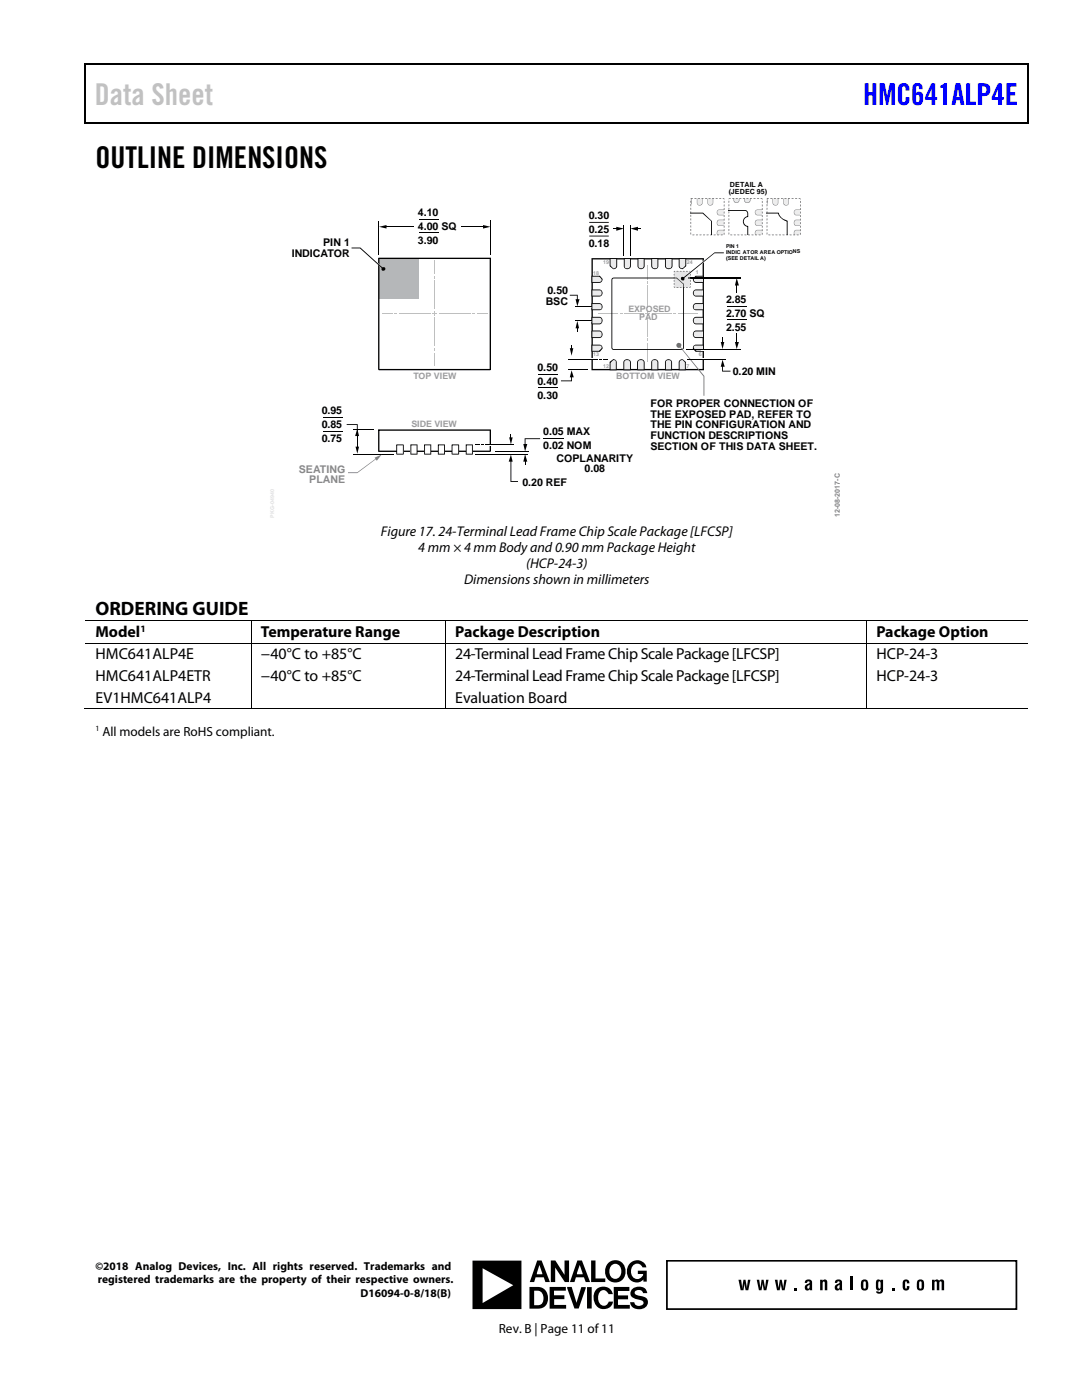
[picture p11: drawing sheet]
<svg xmlns="http://www.w3.org/2000/svg" width="216mm" height="279mm" viewBox="0 0 216 279" stroke-linecap="round" stroke-linejoin="round" font-family="sans-serif">
<g fill="#000">
<path d="M16.9 12.7h.2v1h-.2zM16.9 12.7h.2v.3h-.2zM82.5 12.7h.3v.3h-.3zM205.1 12.7h.2v1h-.2zM205.1 12.7h.2v.3h-.2zM16.9 24.4h.2v.3h-.2zM82.3 24.4h.2v.3h-.2zM205.1 24.4h.2v.3h-.2z"/>
<path d="M117.6 47h3.9v.2h-3.9zM117.6 44.3h3.9v.2h-3.9z"/>
</g>
<path d="M17 13.7v10.7M17.1 12.8h65.4M82.8 12.8h122.3M205.2 13.7v10.7M17.1 24.5h188" fill="none" stroke="#000" stroke-width=".25"/>
<path d="M107.4 74.7h4M107.4 77.4h4" fill="none" stroke="#000" stroke-width=".2"/>
<path d="M75.7 51.7h8v7.9h-8z" fill="#b5b7b9"/>
<g fill="none" stroke="#000" stroke-width=".2">
<path d="M75.5 44v6.8M76.9 45.3h5.6M83.6 43.8h3.9M83.6 46.5h3.9M92 45.3h4.6M97.9 44v6.9M113.4 73.8h3.9M64.4 83.2h3.9M64.4 86.1h3.9M70.5 90.6h8.1M71.3 86.8v2.6M94.9 90.6h10.5"/>
<path d="M98.8 90h6.6M108.5 87.6h4"/>
</g>
<g fill="#000">
<path d="M75.6 45.3l1.5-.4v.7zM96.4 44.9l1.5 .4-1.5 .3zM114.8 59.7h.8l-.4 1.4zM113.7 58.8h1.6v1.2h-.2v-1h-1.4zM146.9 56.7h.2v1.7h-.2zM147 55.5l.4 1.5h-.8zM75.4 51.5l22.6-.1v22.3h-.3v-22h-22v21.9h22.1l.2 .2-22.5 .1zM113.7 69.5h.7l-.4 1.5zM111.9 75.9h2.1v-.9h.1v1.1h-2.2zM114 68.9h.1v.9h-.1zM114 73.9l.5 1.4h-.8zM115.1 65.3h.2v.8h-.2z"/>
<path d="M115.2 64l.4 1.5h-.8zM146.6 68.3h.8l-.4 1.4zM146.9 66.6h.2v1.9h-.2zM70.9 89.1h.7l-.3 1.4zM69.2 84.6h2.2v2.2h-.2v-2h-2zM71.3 85.6l.3 1.4h-.7zM75.4 85.7h22.5l.1 4.3-.2 .2h-22.3l-.1-4.4 .1 .2v-.2h.2v4.1h22v-3.9h-22.2zM101.6 87.3h.7l-.4 1.4zM101.9 86.7h.1v.9h-.1zM101.9 90.7l.4 1.4h-.8zM101.9 91.9h.1v4.1h1.4v.2h-1.5zM104.4 88.6h.8l-.4 1.5z"/>
<path d="M104.7 91.8h.2v1h-.2zM104.8 90.6l.4 1.5h-.8zM104.7 87.5h3.1v.1h-2.9v1.3h-.2z"/>
</g>
<path d="M75.3 52.7l.1-.2 .6 .5-.2 .2z" fill="#fff"/>
<g fill="#000">
<path d="M70.1 49.4h1.8l4.7 4.2-.2 .1-4.6-4.1h-1.7zM123 45.3l1.5 .3-1.5 .5zM122.4 45.5h.8v.2h-.8zM127 45.5h.9v.2h-.9zM125.8 45.6l1.5-.3v.8z"/>
<circle cx="76.5" cy="53.7" r=".39"/>
</g>
<path d="M124.5 44.9v6.2M125.8 44.9v6.2" fill="none" stroke="#000" stroke-width=".2"/>
<g fill="#bcbec0">
<path d="M86.7 62.1l.1 .9z"/>
<path d="M86.3 62.4l.9 .1z"/>
<path d="M86.7 69.5l.1 .4z"/>
</g>
<path d="M86.7 70.4v2.5" fill="none" stroke="#bcbec0" stroke-width=".2"/>
<path d="M86.7 55.1l.1 .5z" fill="#bcbec0"/>
<path d="M86.7 52v2.7M79.6 62.5h6.4" fill="none" stroke="#bcbec0" stroke-width=".2"/>
<path d="M78.7 62.4l.5 .1z" fill="#bcbec0"/>
<path d="M76.2 62.5h2.1M87.6 62.5h6.4" fill="none" stroke="#bcbec0" stroke-width=".2"/>
<path d="M94.4 62.4l.4 .1z" fill="#bcbec0"/>
<path d="M86.7 56v5.6M86.7 63.4v5.6M95.2 62.5h2.1" fill="none" stroke="#bcbec0" stroke-width=".2"/>
<path d="M70.4 85.8h4.2" fill="none" stroke="#000" stroke-width=".2"/>
<path d="M97.5 88.7h.5v.3h-.5z" fill="#fff"/>
<path d="M96.7 88.8h5.8" fill="none" stroke="#000" stroke-width=".2"/>
<path d="M94.8 88.7h1v.2h-1zM96 88.7h.5v.2h-.5z" fill="#000"/>
<path d="M79.2 88.8h1.3v1.8h-1.3z" fill="#fff"/>
<path d="M79.1 88.8h1.5l-.1 1.9-1.4-.1v-1.8h.1v1.7h1.2v-1.6z" fill="#000"/>
<path d="M82 88.8h1.2v1.8h-1.2z" fill="#fff"/>
<path d="M81.9 88.7h1.4v2h-1.4v-1.9h.2v1.7h1v-1.6h-1.1z" fill="#000"/>
<path d="M84.7 88.8h1.3v1.8h-1.3z" fill="#fff"/>
<path d="M84.6 88.7h1.4v2h-1.4v-1.9h.2v1.7h1.1v-1.6h-1.2z" fill="#000"/>
<path d="M87.5 88.8h1.2v1.8h-1.2z" fill="#fff"/>
<path d="M87.4 88.7h1.4v2h-1.4v-1.9h.1v1.7h1.1v-1.6h-1.1z" fill="#000"/>
<path d="M90.2 88.8h1.3v1.8h-1.3z" fill="#fff"/>
<path d="M90.1 88.8h1.5l-.1 1.9-1.4-.1v-1.8h.2v1.7h1.1v-1.6z" fill="#000"/>
<path d="M93 88.8h1.3v1.8h-1.3z" fill="#fff"/>
<path d="M118 51.5h22.5v22.3l-.1-.2v.2h-.2v-22h-21.9v21.8h22.1l.1 .3h-22.5zM92.9 88.7h1.5v2h-1.5v-1.9h.2v1.7h1.1v-1.6h-1.2z" fill="#000"/>
<path d="M117.9 61.1h.4v.3h-.4z" fill="#fff"/>
<path d="M118.6 61.1h.3v.2h-.3zM119.1 61.1h.8v.2h-.8z" fill="#000"/>
<path d="M114.8 61.2h3.6" fill="none" stroke="#000" stroke-width=".2"/>
<path d="M117.9 63.9h.4v.2h-.4z" fill="#fff"/>
<path d="M118.6 63.9h.3v.1h-.3zM119.1 63.9h.8v.1h-.8z" fill="#000"/>
<path d="M114.8 63.9h3.6" fill="none" stroke="#000" stroke-width=".2"/>
<path d="M117.9 71.5h.4v.3h-.4z" fill="#fff"/>
<path d="M113.4 71.7h5.9" fill="none" stroke="#000" stroke-width=".2"/>
<path d="M119.5 71.6h.6v.2h-.6zM120.3 71.6h1v.2h-1z" fill="#000"/>
<g fill="#fff">
<path d="M129.2 63.7h.2v.4h-.2z"/>
<path d="M129.1 69.7h.2v.4h-.2z"/>
<path d="M121.5 62.4h.5v.3h-.5z"/>
<path d="M136.5 62.4h.5v.3h-.5z"/>
<path d="M129.1 55h.2v.5h-.2z"/>
</g>
<g fill="#bcbec0">
<path d="M129.2 62.2v.9z"/>
<path d="M128.8 62.5l.9 .1z"/>
<path d="M129.2 67.6v.5z"/>
</g>
<path d="M129.2 52.9v2.8M124.6 62.6h3.8M129.2 68.5v3.8" fill="none" stroke="#bcbec0" stroke-width=".2"/>
<path d="M123.8 62.5l.4 .1z" fill="#bcbec0"/>
<path d="M119.4 62.6h3.9M130.1 62.6h3.9" fill="none" stroke="#bcbec0" stroke-width=".2"/>
<path d="M134.4 62.5l.4 .1z" fill="#bcbec0"/>
<path d="M129.2 63.5v3.7M135.3 62.6h3.8" fill="none" stroke="#bcbec0" stroke-width=".2"/>
<path d="M129.2 56.2v.4z" fill="#bcbec0"/>
<path d="M129.2 57.1v4.4" fill="none" stroke="#bcbec0" stroke-width=".2"/>
<path d="M122.1 55.6l.4-.2h12.6l1.3 1.2-.1 .1-1.3-1.1h-12.7l-.1 .3v13.4l.1 .3 13.7 .1 .3-.2v-12.9h.2l-.1 13-.4 .2h-13.8l-.2-.5z" fill="#000"/>
<g fill="#727476">
<path d="M135.4 68.9h.1l5.1 6.1-.1 4-.1-.1v-3.8z"/>
<circle cx="135.5" cy="68.9" r=".51"/>
</g>
<path d="M145.1 61.1h3.9M145.1 63.9h3.9" fill="none" stroke="#000" stroke-width=".2"/>
<path d="M143.8 68.3h.7l-.3 1.4zM144.1 72.9h.2v1.1h1.5v.2h-1.7zM144.1 67.4h.2v1.1h-.2zM144.2 71.8l.4 1.4h-.8z" fill="#000"/>
<path d="M140 71.5h.6v.3h-.6z" fill="#fff"/>
<path d="M137.1 71.7h7.8" fill="none" stroke="#000" stroke-width=".2"/>
<path d="M138.5 58l.4-.1h1.5v1.2h-1.5a.64 .64 0 0 1-.4-1.1z" fill="#ebebec"/>
<path d="M138.4 58l.5-.2h1.6v1.4h-1.6v-.2h1.4v-1.1h-1.4a.59 .59 0 0 0-.5 .6 .59 .59 0 0 0 .5 .6v.1a.72 .72 0 0 1-.5-1.2z" fill="#000"/>
<path d="M138.5 60.8l.4-.2h1.5v1.2h-1.5a.64 .64 0 0 1-.4-1z" fill="#ebebec"/>
<path d="M138.4 60.7l.5-.2h1.6v1.4h-1.6v-.2h1.4v-1h-1.4a.59 .59 0 0 0-.5 .6 .59 .59 0 0 0 .5 .5v.1a.71 .71 0 0 1-.6-.4 .71 .71 0 0 1 .1-.8z" fill="#000"/>
<path d="M138.5 63.5l.4-.2h1.5v1.3h-1.5a.73 .73 0 0 1-.4-1.1z" fill="#ebebec"/>
<path d="M138.4 63.5l.5-.3h1.5l.1 1.4-1.6 .1v-.1h1.4v-1.2h-1.4a.65 .65 0 0 0-.5 .6 .65 .65 0 0 0 .5 .6v.1a.79 .79 0 0 1-.5-1.2z" fill="#000"/>
<path d="M138.5 66.3l.4-.2h1.5v1.3h-1.5a.67 .67 0 0 1-.4-1.1z" fill="#ebebec"/>
<path d="M138.4 66.2l.5-.2h1.5l.1 1.5h-1.6v-.2h1.4v-1.2h-1.4a.65 .65 0 0 0-.5 .7 .65 .65 0 0 0 .5 .6v.1a.77 .77 0 0 1-.5-1.3z" fill="#000"/>
<path d="M138.5 69l.4-.1h1.5v1.2h-1.5l-.6-.6z" fill="#ebebec"/>
<path d="M138.4 69l.5-.2h1.6v1.4h-1.6v-.2h1.4v-1h-1.8l-.2 .5 .7 .5-.1 .2-.6-.6z" fill="#000"/>
<path d="M138.9 55.1h1.5v1.3h-1.5a.54 .54 0 0 1-.6-.7z" fill="#ebebec"/>
<path d="M138.8 55h1.7v1.5h-1.6a.69 .69 0 0 1-.6-.8l.5-.7 .1 .2 .1-.1-.7 .7 .1-.1a.45 .45 0 0 0 .5 .6h1.4v-1.1h-1.4z" fill="#000"/>
<path d="M118.1 57.9h1.5a.62 .62 0 0 1 .5 .6 .62 .62 0 0 1-.5 .6h-1.5z" fill="#ebebec"/>
<path d="M118 57.8h1.6a.71 .71 0 0 1 .6 .7 .71 .71 0 0 1-.6 .7v-.1a.59 .59 0 0 0 .5-.6 .59 .59 0 0 0-.5-.6h-1.4v1.1h1.4v.2h-1.6z" fill="#000"/>
<path d="M118.1 60.6h1.5a.62 .62 0 0 1 .5 .6 .62 .62 0 0 1-.5 .6h-1.5z" fill="#ebebec"/>
<path d="M118 60.5h1.6a.71 .71 0 0 1 .6 .7 .71 .71 0 0 1-.6 .7v-.1a.59 .59 0 0 0 .5-.5 .59 .59 0 0 0-.5-.6h-1.4v1h1.4v.2h-1.6z" fill="#000"/>
<path d="M118.1 63.3h1.5a.68 .68 0 0 1 .5 .7 .68 .68 0 0 1-.5 .6h-1.5z" fill="#ebebec"/>
<path d="M118 63.3l1.6-.1a.76 .76 0 0 1 .6 .8 .76 .76 0 0 1-.6 .7v-.1a.65 .65 0 0 0 .5-.6 .65 .65 0 0 0-.5-.6h-1.4v1.2h1.4v.1h-1.5z" fill="#000"/>
<path d="M118.1 66.1h1.5a.68 .68 0 0 1 .5 .6 .68 .68 0 0 1-.5 .7h-1.5z" fill="#ebebec"/>
<path d="M118 66.1l1.6-.1a.76 .76 0 0 1 .6 .7 .76 .76 0 0 1-.6 .8v-.1a.65 .65 0 0 0 .5-.6 .65 .65 0 0 0-.5-.7h-1.4v1.2h1.4v.2h-1.6z" fill="#000"/>
<path d="M118.1 68.9h1.5a.54 .54 0 0 1 .5 .6l-.5 .6h-1.5z" fill="#ebebec"/>
<path d="M118 68.8h1.6a.65 .65 0 0 1 .6 .8l-.5 .6-.2-.2 .6-.5-.1-.5h-1.8v1h1.4l.1 .2h-1.7z" fill="#000"/>
<path d="M118.1 55.1h1.5l.5 .6a.54 .54 0 0 1-.5 .7h-1.5z" fill="#ebebec"/>
<path d="M118 55h1.6v.2h-1.4v1.1h1.4a.45 .45 0 0 0 .5-.6v.1l-.6-.7 .1-.1 .6 .7a.68 .68 0 0 1-.6 .8h-1.6z" fill="#000"/>
<path d="M124.6 71.9l.5-.1a.62 .62 0 0 1 .7 .5v1.5h-1.3v-1.5z" fill="#ebebec"/>
<path d="M124.6 71.9a.79 .79 0 0 1 1.3 .4h-.1a.65 .65 0 0 0-.6-.4 .65 .65 0 0 0-.6 .4v1.4h1.1v-1.4h.2l-.1 1.6h-1.4v-1.6z" fill="#000"/>
<path d="M127.4 71.9l.3-.1a.63 .63 0 0 1 .8 .5v1.5h-1.3v-1.5z" fill="#ebebec"/>
<path d="M127.4 71.9a.77 .77 0 0 1 1.2 .4h-.1a.65 .65 0 0 0-.6-.4 .65 .65 0 0 0-.6 .4v1.4h1.1v-1.4h.2v1.6l-1.5-.1v-1.5z" fill="#000"/>
<path d="M130.2 71.9l.2-.1a.62 .62 0 0 1 .9 .5v1.5h-1.3v-1.5z" fill="#ebebec"/>
<path d="M130.1 71.9a.74 .74 0 0 1 1.3 .4h-.1a.65 .65 0 0 0-.5-.4 .65 .65 0 0 0-.7 .2v1.6h1.1v-1.4h.2v1.6h-1.4v-1.6z" fill="#000"/>
<path d="M133 71.9l.1-.1a.62 .62 0 0 1 .9 .5v1.5h-1.2v-1.5z" fill="#ebebec"/>
<path d="M132.9 71.9a.72 .72 0 0 1 1.2 .4h-.1a.59 .59 0 0 0-.6-.4 .59 .59 0 0 0-.5 .4v1.4h1v-1.4h.2v1.6h-1.4v-1.6z" fill="#000"/>
<path d="M135.7 71.9l.4-.1 .7 .5v1.5h-1.3v-1.5z" fill="#ebebec"/>
<path d="M135.6 71.9l.6-.2 .6 .5-.1 .1 .1 .1-.7-.5a.45 .45 0 0 0-.5 .4v1.4h1.1v-1.4l.1-.1v1.7h-1.4v-1.6z" fill="#000"/>
<path d="M121.7 72.3l.7-.5a.54 .54 0 0 1 .6 .5v1.5h-1.3z" fill="#ebebec"/>
<path d="M121.6 72.2l.8-.5a.63 .63 0 0 1 .7 .6v1.6h-1.5v-1.6h.2v1.4h1.1l-.1-1.7-.4-.2-.6 .6z" fill="#000"/>
<path d="M124.6 51.6h1.2v1.5a.63 .63 0 0 1-.6 .5 .63 .63 0 0 1-.6-.5z" fill="#ebebec"/>
<path d="M124.5 51.5h1.4v1.6h-.2v-1.4h-1.1v1.4a.53 .53 0 0 0 .6 .5 .53 .53 0 0 0 .5-.5h.2a.71 .71 0 0 1-.7 .6 .71 .71 0 0 1-.7-.6z" fill="#000"/>
<path d="M127.3 51.6h1.2v1.5a.63 .63 0 0 1-.6 .5 .63 .63 0 0 1-.6-.5z" fill="#ebebec"/>
<path d="M127.2 51.5h1.4v1.6h-.2v-1.4h-1v1.4a.59 .59 0 0 0 .6 .4 .59 .59 0 0 0 .5-.4h.1a.71 .71 0 0 1-.7 .6 .71 .71 0 0 1-.7-.6z" fill="#000"/>
<path d="M130 51.6h1.3v1.5a.63 .63 0 0 1-.6 .5 .63 .63 0 0 1-.7-.5z" fill="#ebebec"/>
<path d="M130 51.5h1.4v1.6h-.2v-1.4h-1.1v1.4a.59 .59 0 0 0 .6 .4 .59 .59 0 0 0 .6-.4 .66 .66 0 0 1-.7 .7 .66 .66 0 0 1-.6-.7z" fill="#000"/>
<path d="M132.8 51.6h1.3v1.5a.68 .68 0 0 1-.7 .5 .68 .68 0 0 1-.6-.5z" fill="#ebebec"/>
<path d="M132.7 51.5l1.5 .1v1.5h-.2v-1.4h-1.1v1.4a.65 .65 0 0 0 .6 .4 .65 .65 0 0 0 .6-.4h.1a.77 .77 0 0 1-.8 .6 .77 .77 0 0 1-.7-.6z" fill="#000"/>
<path d="M135.5 51.6h1.3v1.5l-.6 .5a.69 .69 0 0 1-.7-.5z" fill="#ebebec"/>
<path d="M135.4 51.6l1.5-.1v1.6h-.1v-1.4h-1.2v1.4l.2 .4 .4 .1 .6-.6 .1 .1-.7 .6a.71 .71 0 0 1-.8-.6z" fill="#000"/>
<path d="M121.7 51.6h1.4v1.5l-.3 .5h-.4l-.7-.5z" fill="#ebebec"/>
<path d="M121.6 51.6l1.5-.1v1.6a.7 .7 0 0 1-.7 .6l-.7-.6 .1-.1 .6 .5a.45 .45 0 0 0 .6-.4v-1.4h-1.2v1.4h-.2z" fill="#000"/>
<path d="M140 69.7h.6v.2h-.6z" fill="#fff"/>
<path d="M137 69.8h10.9" fill="none" stroke="#000" stroke-width=".2"/>
<path d="M138.1 55.3h2.6v.3h-2.6z" fill="#fff"/>
<path d="M137.4 55.4h10.5" fill="none" stroke="#000" stroke-width=".26"/>
<g fill="#808285">
<path d="M69.4 94.2h1.9l3.8-2.8 .1 .1-3.9 2.9h-1.9z"/>
<path d="M74.7 91.3l1.5-.6-1 1.3z"/>
</g>
<path d="M134.5 55.6v1.7h1.8v-.6l-1.3-1.1zM134.5 54.2v1.2h.6l1.2 1.2h.2v.7h1.2v-1.7h-.3v-.3h.3v-1.1z" fill="#e5e6e7"/>
<g fill="#616365">
<path d="M134.5 55.4h.6l1.2 1.2h.2v.7h-.2v-.6l-1.3-1.1h-.5z"/>
<path d="M137.4 55.3h.3v.3h-.3z"/>
</g>
<g fill="#000">
<path d="M134.5 54.2l.2-.1-.2 .2zM134.5 57.2l.2 .2h-.2zM137.5 54.1h.2l.1 .2zM137.5 57.3l.3-.1-.1 .2z"/>
<path d="M134.5 54.7v.3v-.4zM134.5 55.3v.4v-.5zM134.5 55.9v.4v-.5zM134.5 56.5v.4v-.4z"/>
<path d="M135 57.3h.4zM135.6 57.3h.4zM136.2 57.3h.5zM136.8 57.3h.5z"/>
<path d="M136.8 54.2h.5zM136.2 54.2h.5zM135.6 54.2h.4zM135 54.1l.4 .1z"/>
<path d="M137.7 56.5v.4zM137.7 55.8v.5zM137.7 55.2v.5zM137.7 54.6v.4z"/>
</g>
<path d="M137.1 54.7l3.5-2.8 .1 .2-3.4 2.9z" fill="#fff"/>
<g fill="#000">
<path d="M136.1 55.6l6.5-5.2h1.8v.1h-1.8l-6.3 5.2z"/>
<circle cx="136.2" cy="55.6" r=".38"/>
</g>
<path d="M158.7 42l.9-.1v1h-.8a.54 .54 0 0 1-.1-.9z" fill="#eceded"/>
<path d="M158.6 41.9l1-.1-.8 .1a.51 .51 0 0 0-.3 .5 .51 .51 0 0 0 .3 .5h.8l-.8 .1a.61 .61 0 0 1-.4-.5 .61 .61 0 0 1 .2-.6z" fill="#717375"/>
<path d="M158.7 44l.9-.1v1.1h-.8a.58 .58 0 0 1-.1-1z" fill="#eceded"/>
<path d="M158.6 43.9h1h-.8a.57 .57 0 0 0-.3 .6 .57 .57 0 0 0 .3 .5h.8l-.8 .1a.66 .66 0 0 1-.2-1.2z" fill="#717375"/>
<path d="M158.7 46h.9v.8h-1l-.1-.3z" fill="#eceded"/>
<path d="M158.6 46l1-.1-.8 .1a.59 .59 0 0 0-.2 .8l-.2-.3z" fill="#717375"/>
<path d="M156.4 39.6h.9v.9a.49 .49 0 0 1-.5 .4 .49 .49 0 0 1-.4-.4z" fill="#eceded"/>
<path d="M156.3 39.6l.1 .9a.49 .49 0 0 0 .4 .4 .49 .49 0 0 0 .5-.4v-.9l.1 .9a.58 .58 0 0 1-.6 .5 .58 .58 0 0 1-.5-.5z" fill="#717375"/>
<path d="M154.2 39.6h1v.9a.49 .49 0 0 1-.5 .4 .49 .49 0 0 1-.5-.4z" fill="#eceded"/>
<path d="M154.2 39.6v.9a.49 .49 0 0 0 .5 .4 .49 .49 0 0 0 .5-.4v-.9l.1 .9a.58 .58 0 0 1-.6 .5 .58 .58 0 0 1-.5-.5z" fill="#717375"/>
<path d="M153 39.6v1.2z" fill="#eceded"/>
<path d="M153.1 39.6l.1 .9-.2 .4z" fill="#717375"/>
<path d="M153 42.4l2.4 .1a2.36 2.36 0 0 0 1.8 1.6v2.8h-.2v-2.8l.1 .1a2.66 2.66 0 0 1-1.9-1.7l.1 .1h-2.3z" fill="#000"/>
<path d="M143.3 42l1.1-.1v1h-.9a.54 .54 0 0 1-.2-.9z" fill="#eceded"/>
<path d="M143.2 41.9l1.2-.1-.9 .1a.51 .51 0 0 0-.4 .5 .51 .51 0 0 0 .4 .5h.9l-.9 .1a.61 .61 0 0 1-.5-.5 .61 .61 0 0 1 .2-.6z" fill="#717375"/>
<path d="M143.3 44l1.1-.1v1.1h-.9a.58 .58 0 0 1-.2-1z" fill="#eceded"/>
<path d="M143.2 43.9h1.2h-.9a.57 .57 0 0 0-.4 .6 .57 .57 0 0 0 .4 .5h.9l-.9 .1a.66 .66 0 0 1-.3-1.2z" fill="#717375"/>
<path d="M143.3 46h1.1v.8h-1.2l-.1-.3z" fill="#eceded"/>
<path d="M143.2 46l1.2-.1-.9 .1a.59 .59 0 0 0-.3 .8l-.2-.3z" fill="#717375"/>
<path d="M141.3 39.6h.9v.9a.49 .49 0 0 1-.5 .4 .49 .49 0 0 1-.4-.4z" fill="#eceded"/>
<path d="M141.2 39.6l.1 .9a.49 .49 0 0 0 .4 .4 .49 .49 0 0 0 .5-.4v-.9l.1 .9a.58 .58 0 0 1-.6 .5 .58 .58 0 0 1-.5-.5z" fill="#717375"/>
<path d="M139.1 39.6h1v.9a.49 .49 0 0 1-.5 .4 .49 .49 0 0 1-.5-.4z" fill="#eceded"/>
<path d="M139 39.6l.1 .9a.49 .49 0 0 0 .5 .4 .49 .49 0 0 0 .5-.4v-.9l.1 .9a.58 .58 0 0 1-.6 .5 .58 .58 0 0 1-.6-.5z" fill="#717375"/>
<path d="M137.8 39.6h.2v.9l-.2 .3z" fill="#eceded"/>
<path d="M138 39.6l.1 .9-.3 .4 .2-.4z" fill="#717375"/>
<path d="M137.8 42.4h2.5l1.8 1.7v2.8h-.2v-2.8l-1.7-1.5h-2.4z" fill="#000"/>
<path d="M150.8 42.1l.4-.2h.8v1h-.8a.52 .52 0 0 1-.4-.8z" fill="#eceded"/>
<path d="M150.9 41.9l1.1-.1-.8 .1a.49 .49 0 0 0-.5 .5 .49 .49 0 0 0 .5 .5h.8l-.8 .1a.59 .59 0 0 1-.6-.5 .59 .59 0 0 1 .3-.6z" fill="#717375"/>
<path d="M150.9 44l1.1-.1v1.1h-.8a.55 .55 0 0 1-.5-.4 .55 .55 0 0 1 .2-.6z" fill="#eceded"/>
<path d="M150.8 44l.4-.1h.8h-.8a.54 .54 0 0 0-.5 .6 .54 .54 0 0 0 .5 .5h.8l-.8 .1a.64 .64 0 0 1-.4-1.1z" fill="#717375"/>
<path d="M150.9 46h1.1v.8h-1.2l-.1-.3z" fill="#eceded"/>
<path d="M150.8 46.1l.4-.2h.8l-.8 .1a.56 .56 0 0 0-.4 .8l-.2-.1z" fill="#717375"/>
<path d="M145.4 41.9h3.3a.68 .68 0 0 1 .6 .7v.6a.97 .97 0 0 0-.9 1 .97 .97 0 0 0 .9 1v1.7h-.2l.1-1.7a.97 .97 0 0 1-1-1 .97 .97 0 0 1 1-1l-.3-1-3.5-.1z" fill="#000"/>
<path d="M148.6 39.6h1v.4a.54 .54 0 0 1-.5 .4 .54 .54 0 0 1-.5-.4z" fill="#eaeaeb"/>
<path d="M148.5 39.6l.1 .4a.54 .54 0 0 0 .5 .4 .54 .54 0 0 0 .5-.4v-.4a.64 .64 0 0 1-.5 .9 .64 .64 0 0 1-.6-.9z" fill="#5c5d60"/>
<path d="M146.5 39.6h.9v.4a.49 .49 0 0 1-.4 .4 .49 .49 0 0 1-.5-.4z" fill="#eaeaeb"/>
<path d="M146.4 39.6l.1 .4a.49 .49 0 0 0 .5 .4 .49 .49 0 0 0 .4-.4v-.4a.58 .58 0 0 1-.3 .9 .58 .58 0 0 1-.7-.5z" fill="#5c5d60"/>
<g fill="#000">
<path d="M50.1 123.8h.2v.2h-.2zM50.1 128.3h.2v.2h-.2zM88.9 123.8h.1v.2h-.1zM88.9 128.3h.1v.2h-.1zM172.9 123.8h.2v.2h-.2zM172.9 128.3h.2v.2h-.2zM50.1 141.4h.2v.2h-.2zM88.9 141.4h.1v.2h-.1zM172.9 141.4h.2v.2h-.2zM147.4 255.4h.5l.2 1.7 .2-1.7h.5l.2 1.7 .2-1.7h.5l-.4 2.1h-.5l-.3-1.4-.2 1.4h-.5zM151 255.4h.5l.2 1.7 .3-1.7h.4l.3 1.7 .2-1.7h.5l-.5 2.1h-.5l-.2-1.4-.2 1.4h-.6zM154.6 255.4h.5l.2 1.7 .3-1.7h.4l.3 1.7 .2-1.7h.5l-.4 2.1h-.6l-.2-1.4-.2 1.4h-.6z"/>
<path d="M158.4 257h.5v.5h-.5zM163.6 255.4h.5v.2a.49 .49 0 0 1 .5-.3 .49 .49 0 0 1 .4 .3l.1 1.9h-.5v-1.6l-.2-.2-.2 .2-.1 1.6h-.5zM169.7 254.7h.5v2.8h-.5zM178 257h.5v.5h-.5zM180.3 255.5a.69 .69 0 0 1 .8-.1 .69 .69 0 0 1 .4 .7h-.5l-.1-.3h-.2v1.3h.2l.1-.4h.5a.69 .69 0 0 1-.7 .9 .69 .69 0 0 1-.7-.8l.1-1.1zM186 255.4h.5v.2l.3-.2h.3l.3 .2a.55 .55 0 0 1 .5-.2 .55 .55 0 0 1 .5 .4v1.7h-.5v-1.6l-.2-.2-.3 .2v1.6h-.5v-1.6l-.2-.2-.2 .2v1.6h-.5z"/>
<path d="M137.8 39.6l.1 .2 .4-.1zM137.8 40.1l.1 .4zM137.8 40.8l.1 .4zM137.8 41.5l.1 .4zM137.8 42.2l.1 .4zM137.8 42.9l.1 .4zM137.8 43.6l.1 .4zM137.8 44.3l.1 .4zM137.8 45l.1 .4zM137.8 45.7l.1 .4zM137.8 46.4l.1 .4zM138.2 46.8h.4zM138.9 46.8h.4zM139.6 46.8h.4zM140.3 46.8h.4zM141 46.8h.4zM141.7 46.8h.4zM142.4 46.8h.4zM143.1 46.8h.5zM143.8 46.8h.5zM144.4 46.5l.1 .3v-.4zM144.4 45.8l.1 .3v-.4zM144.4 45.1l.1 .3v-.4zM144.4 44.4l.1 .3v-.4zM144.4 43.7l.1 .3v-.4zM144.4 43l.1 .3v-.4zM144.4 42.3l.1 .3v-.4zM144.4 41.6l.1 .3v-.4zM144.4 40.9l.1 .3v-.4zM144.4 40.2l.1 .3v-.4zM144.2 39.6l.3 .2v-.2zM143.5 39.6l.4 .1zM142.8 39.6l.4 .1zM142.1 39.6l.4 .1zM141.3 39.6l.5 .1zM140.6 39.6l.5 .1zM139.9 39.6l.5 .1zM139.2 39.6l.5 .1zM138.5 39.6l.5 .1z"/>
<path d="M145.4 39.6v.2l.5-.2zM145.4 40.1v.4zM145.4 40.8v.4zM145.4 41.5v.4zM145.4 42.2v.4zM145.4 42.9v.4zM145.4 43.6v.4zM145.4 44.3v.4zM145.4 45v.4zM145.4 45.7v.4zM145.4 46.4v.4zM145.7 46.8l.4 .1zM146.4 46.8l.4 .1zM147.1 46.8l.4 .1zM147.8 46.8l.4 .1zM148.5 46.8l.4 .1zM149.2 46.8l.4 .1zM149.9 46.8l.5 .1zM150.6 46.8l.5 .1zM151.3 46.8l.5 .1zM152 46.4l.1 .4zM152 45.7l.1 .4zM152 45l.1 .4zM152 44.3l.1 .4zM152 43.6l.1 .4zM152 42.9l.1 .4zM152 42.2l.1 .4zM152 41.5l.1 .4zM152 40.8l.1 .4zM152 40.1l.1 .4zM151.8 39.6l.3 .2v-.2zM151.1 39.6h.4zM150.4 39.6h.4zM149.6 39.6h.5zM148.9 39.6h.5zM148.2 39.6h.5zM147.5 39.6h.5zM146.8 39.6h.5zM146.1 39.6h.5z"/>
<path d="M153 39.6v.2l.4-.2zM153 40.1v.4zM153 40.8v.4zM153 41.5v.4zM153 42.2v.4zM153 42.9v.4zM153 43.6v.4zM153 44.3v.4zM153 45v.4zM153 45.7v.4zM153 46.4v.4zM153.3 46.8l.4 .1zM154 46.8l.4 .1zM154.7 46.8l.4 .1zM155.4 46.8l.4 .1zM156.1 46.8l.4 .1zM156.8 46.8l.4 .1zM157.5 46.8l.5 .1zM158.2 46.8l.5 .1zM158.9 46.8l.5 .1zM159.6 46.4l.1 .4zM159.6 45.7l.1 .4zM159.6 45l.1 .4zM159.6 44.3l.1 .4zM159.6 43.6l.1 .4zM159.6 42.9l.1 .4zM159.6 42.2l.1 .4zM159.6 41.5l.1 .4zM159.6 40.8l.1 .4zM159.6 40.1l.1 .4zM159.4 39.6l.3 .2v-.2zM158.7 39.6h.4zM158 39.6h.4zM157.2 39.6h.5zM156.5 39.6h.5zM155.8 39.6h.5zM155.1 39.6h.5zM154.4 39.6h.5zM153.7 39.6h.5z"/>
<path d="M109.9 251.6h.9l1.8 2.8v-2.8h.9v4.3h-.8l-1.9-2.9v2.9h-.9zM117.9 251.6h.9v3.5h2v.8h-2.9zM115.2 251.6h.9l1.6 4.3h-.8l-.4-1h-1.6l-.3 1h-.9zM107.2 251.6h.9l1.6 4.3h-.9l-.3-1h-1.6l-.3 1h-.9zM121.5 252a2.2 2.2 0 0 1 3 .5 2.2 2.2 0 0 1-.4 3 2.2 2.2 0 0 1-3-.5 2.2 2.2 0 0 1 .4-3zM125.9 252a1.88 1.88 0 0 1 3.1 .9h-.8a1.22 1.22 0 0 0-1.5-.7 1.22 1.22 0 0 0-.8 1.5 1.24 1.24 0 0 0 .9 1.5 1.24 1.24 0 0 0 1.5-.9h-1v-.7h1.8v2.2h-.7v-.5a1.93 1.93 0 0 1-2.3 .5 1.93 1.93 0 0 1-1-2.1l.3-1.2zM94.3 251.6h9.7v9.7h-9.7zM113.2 256.8h.9l.9 3.2 1-3.1h.9l-1.4 4.2h-.9zM122.5 256.8h3.1v.8h-2.3v.9h2v.8h-2v1.1h2.4v.8h-3.2zM109.7 256.8h3.2v.8h-2.4v.9h2.1v.8h-2v1.1h2.4v.8h-3.3zM105.7 256.8h1.6a2.21 2.21 0 0 1 2 1.9 2.21 2.21 0 0 1-1.3 2.4l-2.3 .1zM117.1 256.9h1v4.2h-1zM119.1 257.2a1.93 1.93 0 0 1 3.2 1.1h-.9l-.1-.3a.99 .99 0 0 0-1.1-.5 .99 .99 0 0 0-.8 .9 1.67 1.67 0 0 0 1.1 2.2 1.1 1.1 0 0 0 1-.8h.8a1.93 1.93 0 0 1-1.9 1.5 1.93 1.93 0 0 1-1.9-1.6 2.47 2.47 0 0 1 .6-2.5zM126.2 257.2a1.73 1.73 0 0 1 2.9 .9h-.8a.91 .91 0 0 0-.8-.7 .91 .91 0 0 0-.9 .6 1.11 1.11 0 0 0 1.3 .6 1.29 1.29 0 0 1 1.4 1.2 1.29 1.29 0 0 1-1.2 1.4 1.7 1.7 0 0 1-2.4-1.3h.9a.96 .96 0 0 0 .8 .7 .96 .96 0 0 0 1-.6 1.05 1.05 0 0 0-1.2-.7 1.2 1.2 0 0 1-1.3-.7 1.2 1.2 0 0 1 .3-1.4zM115.7 252.4l-.6 1.9h1.2zM107.6 252.4l-.5 1.9h1.1zM121.9 252.7a1.59 1.59 0 0 0 .9 2.5 1.54 1.54 0 0 0 1.2-1.5 1.54 1.54 0 0 0-1.2-1.5l-.5 .1zM96.3 253.1v7l6.1-3.6zM106.6 257.6v2.9a1.32 1.32 0 0 0 1.8-1.1 1.5 1.5 0 0 0-1.8-1.8z"/>
<path d="M160.7 255.5a.74 .74 0 0 1 .8-.2 .74 .74 0 0 1 .5 .7l.1 1.5h-.5v-.2a.57 .57 0 0 1-.8 .1 .57 .57 0 0 1-.2-.8l.9-.6-.2-.3-.2 .1v.2h-.5zM161.1 256.7v.3l.2 .2 .2-.1v-.7z"/>
<path d="M166.7 255.5a.73 .73 0 0 1 .8-.2 .73 .73 0 0 1 .5 .7l.1 1.5h-.5v-.2a.6 .6 0 0 1-1 .1 .6 .6 0 0 1 .2-1l.7-.4-.2-.3-.2 .1v.2h-.5zM167.1 256.7v.3l.2 .2 .2-.1v-.7z"/>
<path d="M171.9 255.6a.75 .75 0 0 1 .9-.2 .75 .75 0 0 1 .4 .7 1.04 1.04 0 0 1-.7 1.5l-.4-.1a1.93 1.93 0 0 1-.2-1.9zM172.3 255.8v1.2l.2 .2 .3-.2v-1.1l-.1-.1z"/>
<path d="M174.9 255.5l.2-.1a.47 .47 0 0 1 .6 .2v-.2h.5v2.3a.73 .73 0 0 1-.7 .5 .73 .73 0 0 1-.7-.5l.8 .1 .1-.5a.53 .53 0 0 1-.6 .2 .53 .53 0 0 1-.3-.7zM175.3 255.8l-.1 1 .3 .4 .2-.2v-1l-.1-.2z"/>
<path d="M183.1 255.6a.74 .74 0 0 1 .9-.2 .74 .74 0 0 1 .4 .7 1.05 1.05 0 0 1-.7 1.5l-.4-.1a1.52 1.52 0 0 1-.3-1.7zM183.5 255.8l-.1 1.2 .3 .2 .2-.2v-1.1l-.1-.1z"/>
</g>
<g fill="none" stroke="#000" stroke-width=".2">
<path d="M17.1 123.9h33M17.1 128.4h33M50.2 124v4.3M50.2 128.5v12.9M50.2 123.9h38.7M50.2 128.4h38.7M88.9 124v4.3M88.9 128.5v12.9M89 123.9h83.9M89 128.4h83.9M173 124v4.3M173 128.5v12.9"/>
<path d="M173.1 123.9h32M173.1 128.4h32M16.9 141.5h33.2M50.2 141.5h38.7M89 141.5h83.9M173.1 141.5h32"/>
</g>
<path d="M133.1 251.6h69.7v9.7h-69.7z" fill="none" stroke="#000" stroke-width=".35"/>
<text font-size="6" fill="#c1c1c1" x="18.9" y="21">Data Sheet</text>
<text font-size="6" fill="#00f" x="172.2" y="21">HMC641ALP4E</text>
<text font-size="6" x="19" y="33.6">OUTLINE DIMENSIONS</text>
<text font-size="3.9" x="19" y="122.8">ORDERING GUIDE</text>
<g font-size="3.2">
<text x="19" y="127.1">Model</text>
<text x="19" y="131.6">HMC641ALP4E</text>
<text x="52.1" y="127.1">Temperature Range</text>
<text x="52.1" y="131.6">−40°C to +85°C</text>
<text x="90.8" y="127.1">Package Description</text>
<text x="90.8" y="131.6">24-Terminal Lead Frame Chip Scale Package [LFCSP]</text>
<text x="174.9" y="127.1">Package Option</text>
<text x="174.9" y="131.6">HCP-24-3</text>
<text x="19" y="135.9">HMC641ALP4ETR</text>
<text x="52.1" y="135.9">−40°C to +85°C</text>
<text x="90.8" y="135.9">24-Terminal Lead Frame Chip Scale Package [LFCSP]</text>
<text x="174.9" y="135.9">HCP-24-3</text>
<text x="19" y="140.2">EV1HMC641ALP4</text>
<text x="90.8" y="140.2">Evaluation Board</text>
</g>
<g font-size="2.8">
<text x="76" y="107">Figure 17. 24-Terminal Lead Frame Chip Scale Package [LFCSP]</text>
<text x="83.4" y="110.2">4 mm × 4 mm Body and 0.90 mm Package Height</text>
<text x="105" y="113.3">(HCP-24-3)</text>
<text x="92.6" y="116.5">Dimensions shown in millimeters</text>
</g>
<g font-size="2.6">
<text x="20.4" y="146.9">All models are RoHS compliant.</text>
<text x="99.5" y="266">Rev. B | Page 11 of11</text>
</g>
<g font-size="2.3">
<text x="19" y="253.5">©2018 Analog Devices, Inc. All rights reserved. Trademarks and</text>
<text x="19.5" y="256.1">registered trademarks are the property of their respective owners.</text>
<text x="71.9" y="258.8">D16094-0-8/18(B)</text>
</g>
<g font-size="2.1">
<text x="83.4" y="43">4.10</text>
<text x="83.4" y="45.9">4.00 SQ</text>
<text x="117.5" y="43.6">0.30</text>
<text x="117.5" y="46.5">0.25</text>
<text x="58.2" y="51.3">INDICATOR</text>
<text x="64.5" y="49.2">PIN 1</text>
<text x="83.4" y="48.7">3.90</text>
<text x="117.5" y="49.3">0.18</text>
<text x="109.3" y="58.7">0.50</text>
<text x="108.9" y="60.9">BSC</text>
<text x="144.9" y="60.4">2.85</text>
<text x="144.9" y="63.3">2.70 SQ</text>
<text x="144.9" y="66.1">2.55</text>
<text x="107.2" y="74">0.50</text>
<text x="107.2" y="76.8">0.40</text>
<text x="146.2" y="74.8">0.20 MIN</text>
<text x="64.2" y="82.6">0.95</text>
<text x="107.2" y="79.6">0.30</text>
<text x="129.8" y="81.3">FOR PROPER CONNECTION OF</text>
<text x="129.8" y="83.4">THE EXPOSED PAD, REFER TO</text>
<text x="64.2" y="85.4">0.85</text>
<text x="64.2" y="88.3">0.75</text>
<text x="108.4" y="86.8">0.05 MAX</text>
<text x="108.4" y="89.6">0.02 NOM</text>
<text x="129.8" y="85.5">THE PIN CONFIGURATION AND</text>
<text x="129.8" y="87.6">FUNCTION DESCRIPTIONS</text>
<text x="129.8" y="89.7">SECTION OF THIS DATA SHEET.</text>
<text x="111.1" y="92.2">COPLANARITY</text>
<text x="116.6" y="94.3">0.08</text>
<text x="104.2" y="96.9">0.20 REF</text>
</g>
<g font-size="2.1" fill="#86888b">
<text x="59.6" y="94.4">SEATING</text>
<text x="61.7" y="96.5">PLANE</text>
</g>
<text font-size="1.9" x="28" y="126.1">1</text>
<g font-size="1.8" fill="#9a9c9e">
<text x="125.4" y="62.3">EXPOSED</text>
<text x="127.6" y="63.9">PAD</text>
<text x="82.5" y="75.6">TOP VIEW</text>
<text x="123" y="75.7">BOTTOM VIEW</text>
<text x="82.1" y="85.2">SIDE VIEW</text>
</g>
<text font-size="1.6" x="19" y="146">1</text>
<g font-size="1.4">
<text x="145.4" y="38.8">(JEDEC 95)</text>
<text x="145.6" y="37.4">DETAIL A</text>
</g>
<text font-size="1.4" fill="#808285" x="167.6" y="103.1" transform="rotate(-90 167.6 103.1)">12-08-2017-C</text>
<g font-size="1.1" fill="#9a9c9e">
<text x="120.3" y="52.7">19</text>
<text x="137.1" y="52.6">24</text>
<text x="118.3" y="54.9">18</text>
<text x="138.8" y="54.7">1</text>
<text x="118.3" y="71">13</text>
<text x="139.5" y="71.1">6</text>
<text x="120.3" y="73.5">12</text>
<text x="137" y="73.5">7</text>
</g>
<g font-size="1.1">
<text x="144.9" y="49.4">PIN 1</text>
<text x="144.9" y="50.6">INDIC ATOR AREA OPTIONS</text>
<text x="144.9" y="51.9">(SEE DETAIL A)</text>
</g>
</svg>
